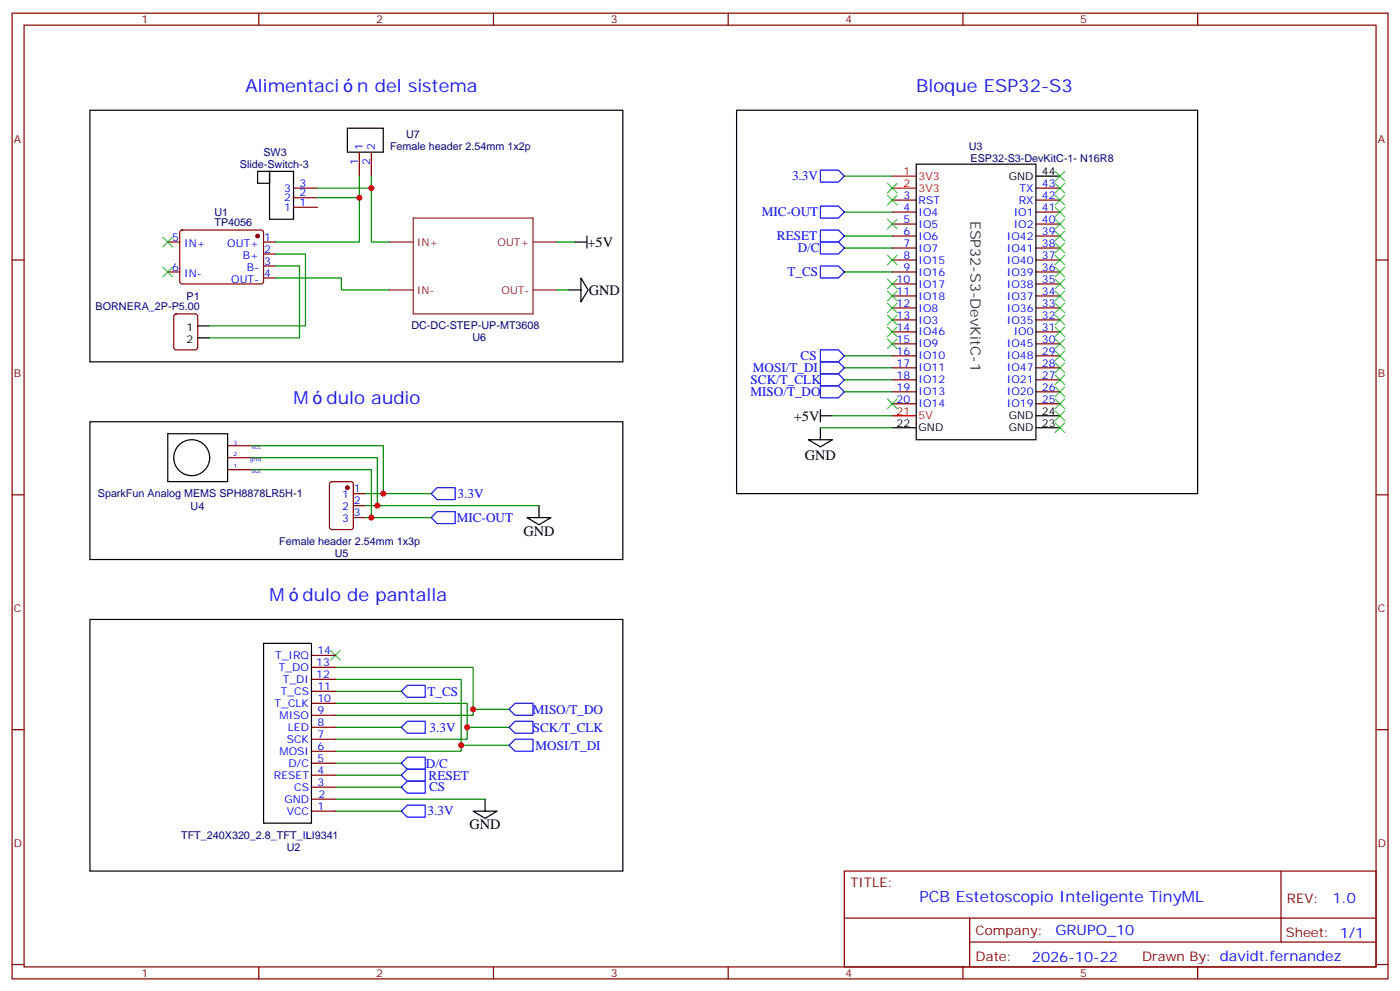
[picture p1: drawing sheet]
<svg xmlns="http://www.w3.org/2000/svg" width="412mm" height="292mm" viewBox="0 0 412 292" stroke-linecap="round" stroke-linejoin="round" font-family="sans-serif">
<g fill="none" stroke="#870000" stroke-width=".35">
<path d="M3.6 3.9h405.3v284.3h-405.3zM7.1 7.4h398.3v277.3h-398.3zM76.2 3.9v3.5M145.4 3.9v3.5M214.5 3.9v3.5M283.7 3.9v3.5M352.8 3.9v3.5M86.5 55.4h7M86.5 58.2h7M105.9 44.8v7.1M109.4 44.8v7.1M262.9 58.9h7"/>
<path d="M305.2 58.9h7M305.2 55.4h7M3.6 76.6h3.5M49.4 71.3h3.6M53.2 67.9l.5-.2 23.5 .1 .4 .6v14.8l-.7 .4-23.5-.1-.4-.6v-14.5zM77.6 71.3h3.6M77.6 74.8h3.6M77.6 78.3h3.6M86.5 61h7M262.9 76.6h7M262.9 62.4h7M262.9 66h7"/>
<path d="M262.9 69.5h7M262.9 73h7M305.2 76.6h7M305.2 62.4h7M305.2 66h7M305.2 69.5h7M305.2 73h7M405.4 76.6h3.5M49.4 80.1h3.6M51.4 92.6l.5-.2h5.6l.7 .5v9.4l-.4 .7h-5.9l-.7-.5v-9.4zM77.6 81.8h3.6M262.9 80.1h7"/>
<path d="M262.9 83.6h7M262.9 87.1h7M262.9 90.7h7M262.9 94.2h7M262.9 97.7h7M305.2 80.1h7M305.2 83.6h7M305.2 87.1h7M305.2 90.7h7M305.2 94.2h7M305.2 97.7h7M262.9 101.2h7"/>
<path d="M262.9 104.8h7M262.9 108.3h7M262.9 111.8h7M262.9 115.4h7M262.9 118.9h7M305.2 101.2h7M305.2 104.8h7M305.2 108.3h7M305.2 111.8h7M305.2 115.4h7M305.2 118.9h7M67.1 138.3h7"/>
<path d="M67.1 134.8h7M67.1 131.2h7M3.6 145.7h3.5M97.3 142l.5-.2h5.6l.6 .4 .1 13-.5 .7h-5.8l-.7-.4-.1-13zM104.1 145.3h3.5M104.1 148.9h3.5M104.1 152.4h3.5M405.4 145.7h3.5M91.8 196.5h7M91.8 193h7M3.6 214.8h3.5M91.8 217.7h7"/>
<path d="M91.8 214.1h7M91.8 210.6h7M91.8 207.1h7M91.8 203.6h7M91.8 200h7M405.4 214.8h3.5M91.8 238.8h7M91.8 235.3h7M91.8 231.8h7M91.8 228.2h7M91.8 224.7h7M91.8 221.2h7"/>
<path d="M248.7 256.5h156.7v28.2h-156.7zM377.4 256.5v20.9M248.8 270.3h156.4M285.7 277.4h119.5M285.7 270.3v14.1M3.6 284h3.5M76.2 284.7v3.5M145.4 284.7v3.5M214.5 284.7v3.5M283.7 284.7v3.5M352.8 284.7v3.5M405.4 284h3.5"/>
</g>
<g fill="none" stroke="#000" stroke-width=".35">
<path d="M26.5 32.5h157v74h-157zM102.3 37.7h10.6v7.1h-10.6zM217 32.5h135.8v112.8h-135.8zM75.9 50.4h3.5v3.6h-3.5zM79.4 50.4h7.1v14.2h-7.1zM269.9 48.3h35.3v81.2h-35.3zM305.2 51.9h7M169.4 71.3h3.5M172.9 69.5v3.5M58.2 96h3.6M58.2 99.5h3.6M167.6 85.4h3.5"/>
<path d="M171.1 81.8l2.1 3.6-2.1 3.5zM26.5 124.2h157v40.5h-157zM49.4 127.7h17.7v14.1h-17.7zM238.2 129.5h7l-3.5 2.1zM241.7 122.4h3.5M241.7 120.6v3.6M241.7 125.9v3.6M262.9 125.9h7M305.2 125.9h7M305.2 122.4h7M155.3 152.4h7l-3.5 2.1zM158.8 148.9v3.5"/>
<path d="M26.5 182.4h157v74.1h-157zM77.6 189.4h14.2v53h-14.2zM139.4 238.8h7l-3.5 2.1zM142.9 235.3v3.5"/>
<circle cx="56.5" cy="134.8" r="5.3"/>
</g>
<g fill="#870000" stroke="#870000" stroke-width=".35">
<circle cx="75.9" cy="69.5" r=".53"/>
<circle cx="102.3" cy="143.6" r=".53"/>
</g>
<g fill="none" stroke="#008700" stroke-width=".35">
<path d="M93.5 55.4h15.9M93.5 58.2h12.4M105.9 51.9v19.4h-24.7M109.4 51.9v19.4h5.3M248.7 51.9h14.2M81.2 74.8h8.8v21.2h-28.2M81.2 78.3h7v21.2h-26.4M164.1 71.3h5.3M248.7 62.4h14.2M248.7 69.5h14.2M248.7 73h14.2M81.2 81.8h19.4v3.6h14.1"/>
<path d="M164.1 85.4h3.5M248.7 80.1h14.2M248.7 104.8h14.2M248.7 108.3h14.2M248.7 111.8h14.2M248.7 115.4h14.2M74.1 138.3h35.3v14.1M74.1 134.8h37.1v14.1M74.1 131.2h38.8v14.1M241.7 125.9h21.2M245.2 122.4h17.7M107.6 145.3h19.4"/>
<path d="M107.6 148.9h51.2M107.6 152.4h19.4M98.8 196.5h40.6v12.3M98.8 200h37.1v19.4M98.8 207.1h38.8v7M98.8 214.1h19.4M98.8 203.6h19.4M150 219.4h-14.1v1.8h-37.1M150 214.1h-12.4v3.6h-38.8M150 208.8h-10.6v1.8h-40.6M98.8 235.3h44.1M98.8 238.8h19.4"/>
<path d="M98.8 231.8h19.4M98.8 228.2h19.4M98.8 224.7h19.4"/>
</g>
<path d="M262.9 51.9h7M262.9 55.4h7M262.9 122.4h7" fill="none" stroke="#f00" stroke-width=".35"/>
<g fill="none" stroke="#00f" stroke-width=".35">
<path d="M241.7 50.1h5.3l1.7 1.8-1.7 1.7h-5.3zM241.7 60.7h5.3l1.7 1.7-1.7 1.8h-5.3zM241.7 67.7h5.3l1.7 1.8-1.7 1.8h-5.3zM241.7 71.3h5.3l1.7 1.7-1.7 1.8h-5.3zM241.7 78.3h5.3l1.7 1.8-1.7 1.7h-5.3zM241.7 103h5.3l1.7 1.8-1.7 1.7h-5.3zM241.7 106.5h5.3l1.7 1.8-1.7 1.8h-5.3zM241.7 110.1h5.3l1.7 1.7-1.7 1.8h-5.3zM241.7 113.6h5.3l1.7 1.8-1.7 1.7h-5.3zM128.8 143.6h5.3v3.5h-5.3l-1.8-1.8zM128.8 150.6h5.3v3.6h-5.3l-1.8-1.8zM120 212.4h5.3v3.5h-5.3l-1.8-1.8z"/>
<path d="M120 201.8h5.3v3.5h-5.3l-1.8-1.7zM151.7 217.7h5.3v3.5h-5.3l-1.7-1.8zM151.7 212.4h5.3v3.5h-5.3l-1.7-1.8zM151.7 207.1h5.3v3.5h-5.3l-1.7-1.8zM120 237.1h5.3v3.5h-5.3l-1.8-1.8zM120 230h5.3v3.5h-5.3l-1.8-1.7zM120 226.5h5.3v3.5h-5.3l-1.8-1.8zM120 223h5.3v3.5h-5.3l-1.8-1.8z"/>
</g>
<g fill="none" stroke="#3c3" stroke-width=".35">
<path d="M261.4 57.5l2.9 2.8M261.4 54l2.9 2.8M264.3 57.5l-2.9 2.8M264.3 54l-2.9 2.8M310.8 50.4l2.9 2.9M310.8 54l2.9 2.8M310.8 57.5l2.9 2.8M313.7 50.4l-2.9 2.9M313.7 54l-2.9 2.8M313.7 57.5l-2.9 2.8M48 69.8l2.8 2.9M48 78.7l2.8 2.8"/>
<path d="M50.8 69.8l-2.8 2.9M50.8 78.7l-2.8 2.8M261.4 64.6l2.9 2.8M261.4 75.1l2.9 2.9M264.3 64.6l-2.9 2.8M264.3 75.1l-2.9 2.9M310.8 61l2.9 2.9M310.8 64.6l2.9 2.8M310.8 68.1l2.9 2.8M310.8 71.6l2.9 2.8M310.8 75.1l2.9 2.9M310.8 78.7l2.9 2.8"/>
<path d="M313.7 61l-2.9 2.9M313.7 64.6l-2.9 2.8M313.7 68.1l-2.9 2.8M313.7 71.6l-2.9 2.8M313.7 75.1l-2.9 2.9M313.7 78.7l-2.9 2.8M261.4 82.2l2.9 2.8M261.4 85.7l2.9 2.8M261.4 89.3l2.9 2.8M261.4 92.8l2.9 2.8M261.4 96.3l2.9 2.8M261.4 99.8l2.9 2.9"/>
<path d="M264.3 82.2l-2.9 2.8M264.3 85.7l-2.9 2.8M264.3 89.3l-2.9 2.8M264.3 92.8l-2.9 2.8M264.3 96.3l-2.9 2.8M264.3 99.8l-2.9 2.9M310.8 82.2l2.9 2.8M310.8 85.7l2.9 2.8M310.8 89.3l2.9 2.8M310.8 92.8l2.9 2.8M310.8 96.3l2.9 2.8M310.8 99.8l2.9 2.9"/>
<path d="M313.7 82.2l-2.9 2.8M313.7 85.7l-2.9 2.8M313.7 89.3l-2.9 2.8M313.7 92.8l-2.9 2.8M313.7 96.3l-2.9 2.8M313.7 99.8l-2.9 2.9M261.4 117.5l2.9 2.8M264.3 117.5l-2.9 2.8M310.8 103.4l2.9 2.8M310.8 106.9l2.9 2.8M310.8 110.4l2.9 2.8M310.8 113.9l2.9 2.9"/>
<path d="M310.8 117.5l2.9 2.8M313.7 103.4l-2.9 2.8M313.7 106.9l-2.9 2.8M313.7 110.4l-2.9 2.8M313.7 113.9l-2.9 2.9M313.7 117.5l-2.9 2.8M310.8 121l2.9 2.8M310.8 124.5l2.9 2.9M313.7 121l-2.9 2.8M313.7 124.5l-2.9 2.9M97.4 191.6l2.8 2.8M100.2 191.6l-2.8 2.8"/>
</g>
<path d="M114.7 71.3h7M121.7 64.2h35.3v28.2h-35.3zM157 71.3h7.1M114.7 85.4h7M157 85.4h7.1" fill="none" stroke="#8c2424" stroke-width=".35"/>
<g fill="#c00">
<circle cx="135.9" cy="219.4" r=".88"/>
<circle cx="137.6" cy="214.1" r=".88"/>
<circle cx="139.4" cy="208.8" r=".88"/>
<circle cx="111.2" cy="148.9" r=".88"/>
<circle cx="112.9" cy="145.3" r=".88"/>
<circle cx="109.4" cy="55.4" r=".88"/>
<circle cx="105.9" cy="58.2" r=".88"/>
<circle cx="109.4" cy="152.4" r=".88"/>
</g>
<g font-size="5.3" fill="#00f">
<text x="72.4" y="27.2">Alimentaci</text>
<text x="105.3" y="27.2">n del sistema</text>
<text x="269.9" y="27.2">Bloque ESP32-S3</text>
<text x="86.5" y="118.9">M</text>
<text x="96.2" y="118.9">dulo audio</text>
<text x="79.4" y="177.1">M</text>
<text x="89.2" y="177.1">dulo de pantalla</text>
</g>
<text font-size="4.6" fill="#00f" x="270.8" y="265.5">PCB Estetoscopio Inteligente TinyML</text>
<text font-size="4.2" fill="#333" x="285.9" y="64.9" transform="rotate(90 285.9 64.9)">ESP32-S3-DevKitC-1</text>
<g font-size="4.2">
<text x="173.1" y="72.7">+5V</text>
<text x="173.5" y="86.8">GND</text>
<text x="233.9" y="123.8">+5V</text>
<text x="237.1" y="135.5">GND</text>
<text x="154.2" y="157.7">GND</text>
<text x="138.3" y="244.1">GND</text>
</g>
<g font-size="4.2" fill="#00f">
<text x="392.5" y="265.7">1.0</text>
<text x="310.9" y="275.3">GRUPO_10</text>
<text x="304" y="283.1">2026-10-22</text>
</g>
<g font-size="3.9" fill="#00f">
<text x="233.3" y="53.1">3.3V</text>
<text x="224.5" y="63.7">MIC-OUT</text>
<text x="228.9" y="70.8">RESET</text>
<text x="235" y="74.3">D/C</text>
<text x="232" y="81.3">T_CS</text>
<text x="235.9" y="106">CS</text>
<text x="221.1" y="113.1">SCK/T_CLK</text>
<text x="221.8" y="109.6">MOSI/T_DI</text>
<text x="221.1" y="116.6">MISO/T_DO</text>
<text x="134.8" y="146.6">3.3V</text>
<text x="134.6" y="153.7">MIC-OUT</text>
<text x="126" y="204.8">T_CS</text>
<text x="126.6" y="215.4">3.3V</text>
<text x="157" y="215.4">SCK/T_CLK</text>
<text x="157" y="210.1">MISO/T_DO</text>
<text x="157.8" y="220.7">MOSI/T_DI</text>
<text x="125.5" y="226">D/C</text>
<text x="126.3" y="229.5">RESET</text>
<text x="126.4" y="233">CS</text>
<text x="126" y="240.1">3.3V</text>
</g>
<g font-size="3.9" fill="#800">
<text x="250.5" y="261.1">TITLE:</text>
<text x="379.1" y="265.7">REV:</text>
<text x="287.4" y="275.3">Company:</text>
<text x="378.8" y="275.9">Sheet: 1/1</text>
<text x="287.4" y="282.9">Date:</text>
<text x="336.5" y="283">Drawn By: davidt.fernandez</text>
</g>
<g font-size="3.2" fill="#800">
<text x="41.7" y="6.9">1</text>
<text x="110.8" y="6.9">2</text>
<text x="180" y="6.9">3</text>
<text x="249.1" y="6.9">4</text>
<text x="318.2" y="6.9">5</text>
<text x="4.1" y="42">A</text>
<text x="405.9" y="42">A</text>
<text x="4.1" y="111.1">B</text>
<text x="405.9" y="111.1">B</text>
<text x="4.1" y="180.3">C</text>
<text x="405.9" y="180.3">C</text>
<text x="4.1" y="249.4">D</text>
<text x="405.9" y="249.4">D</text>
<text x="41.7" y="287.7">1</text>
<text x="110.8" y="287.7">2</text>
<text x="180" y="287.7">3</text>
<text x="249.1" y="287.7">4</text>
<text x="318.2" y="287.7">5</text>
</g>
<g font-size="3.2" fill="#000080">
<text x="119.6" y="40.7">U7</text>
<text x="77.6" y="46">SW3</text>
<text x="114.9" y="44.2">Female header 2.54mm 1x2p</text>
<text x="285.4" y="44.2">U3</text>
<text x="285.9" y="47.6">ESP32-S3-DevKitC-1- N16R8</text>
<text x="70.7" y="49.5">Slide-Switch-3</text>
<text x="63.2" y="63.5">U1</text>
<text x="63.2" y="66.7">TP4056</text>
<text x="55" y="88.4">P1</text>
<text x="28.2" y="91.4">BORNERA_2P-P5.00</text>
<text x="121.2" y="97">DC-DC-STEP-UP-MT3608</text>
<text x="139.2" y="100.5">U6</text>
<text x="28.8" y="146.5">SparkFun Analog MEMS SPH8878LR5H-1</text>
<text x="56.1" y="150.1">U4</text>
<text x="82.3" y="160.6">Female header 2.54mm 1x3p</text>
<text x="98.6" y="164.1">U5</text>
<text x="53.4" y="246.9">TFT_240X320_2.8_TFT_ILI9341</text>
<text x="84.5" y="250.6">U2</text>
</g>
<g font-size="3.2" fill="#00f">
<text x="106.9" y="44.1" transform="rotate(-90 106.9 44.1)">1</text>
<text x="110.5" y="44.1" transform="rotate(-90 110.5 44.1)">2</text>
<text x="105.5" y="48.6" transform="rotate(-90 105.5 48.6)">1</text>
<text x="109" y="48.6" transform="rotate(-90 109 48.6)">2</text>
<text x="83.7" y="56.4">3</text>
<text x="83.7" y="59.3">2</text>
<text x="88.2" y="55">3</text>
<text x="88.2" y="57.9">2</text>
<text x="266.1" y="58.6">3</text>
<text x="270.6" y="60">RST</text>
<text x="300.1" y="60">RX</text>
<text x="300.4" y="56.4">TX</text>
<text x="307" y="58.6">42</text>
<text x="307" y="55">43</text>
<text x="83.7" y="62.1">1</text>
<text x="88.2" y="60.7">1</text>
<text x="266.1" y="62.1">4</text>
<text x="266.1" y="65.6">5</text>
<text x="270.6" y="63.5">IO4</text>
<text x="298.6" y="63.5">IO1</text>
<text x="307" y="65.6">40</text>
<text x="307" y="62.1">41</text>
<text x="50.8" y="70.9">5</text>
<text x="77.8" y="70.9">1</text>
<text x="266.1" y="69.1">6</text>
<text x="270.6" y="67">IO5</text>
<text x="270.6" y="70.6">IO6</text>
<text x="296.6" y="70.6">IO42</text>
<text x="298.6" y="67">IO2</text>
<text x="307" y="69.1">39</text>
<text x="54.3" y="72.7">IN+</text>
<text x="67" y="72.7">OUT+</text>
<text x="71.6" y="76.2">B+</text>
<text x="77.8" y="74.4">2</text>
<text x="77.8" y="78">3</text>
<text x="266.1" y="72.7">7</text>
<text x="266.1" y="76.2">8</text>
<text x="270.6" y="74.1">IO7</text>
<text x="270.6" y="77.6">IO15</text>
<text x="296.6" y="77.6">IO40</text>
<text x="296.6" y="74.1">IO41</text>
<text x="307" y="76.2">37</text>
<text x="307" y="72.7">38</text>
<text x="50.8" y="79.7">6</text>
<text x="54.3" y="81.5">IN-</text>
<text x="68.1" y="83.3">OUT-</text>
<text x="72.7" y="79.7">B-</text>
<text x="77.8" y="81.5">4</text>
<text x="264.1" y="83.3">10</text>
<text x="266.1" y="79.7">9</text>
<text x="270.6" y="81.1">IO16</text>
<text x="296.6" y="81.1">IO39</text>
<text x="307" y="83.3">35</text>
<text x="307" y="79.7">36</text>
<text x="264.1" y="86.8">11</text>
<text x="270.6" y="84.7">IO17</text>
<text x="270.6" y="88.2">IO18</text>
<text x="296.6" y="88.2">IO37</text>
<text x="296.6" y="84.7">IO38</text>
<text x="307" y="86.8">34</text>
<text x="264.1" y="90.3">12</text>
<text x="264.1" y="93.8">13</text>
<text x="270.6" y="91.7">IO8</text>
<text x="270.6" y="95.2">IO3</text>
<text x="296.6" y="95.2">IO35</text>
<text x="296.6" y="91.7">IO36</text>
<text x="307" y="93.8">32</text>
<text x="307" y="90.3">33</text>
<text x="264.1" y="97.4">14</text>
<text x="264.1" y="100.9">15</text>
<text x="270.6" y="98.8">IO46</text>
<text x="298.6" y="98.8">IO0</text>
<text x="307" y="100.9">30</text>
<text x="307" y="97.4">31</text>
<text x="264.1" y="104.4">16</text>
<text x="264.1" y="107.9">17</text>
<text x="270.6" y="102.3">IO9</text>
<text x="270.6" y="105.8">IO10</text>
<text x="296.6" y="105.8">IO48</text>
<text x="296.6" y="102.3">IO45</text>
<text x="307" y="107.9">28</text>
<text x="307" y="104.4">29</text>
<text x="264.1" y="111.5">18</text>
<text x="270.6" y="109.4">IO11</text>
<text x="270.6" y="112.9">IO12</text>
<text x="296.6" y="112.9">IO21</text>
<text x="296.6" y="109.4">IO47</text>
<text x="307" y="111.5">27</text>
<text x="264.1" y="115">19</text>
<text x="264.1" y="118.5">20</text>
<text x="270.6" y="116.4">IO13</text>
<text x="270.6" y="119.9">IO14</text>
<text x="296.6" y="119.9">IO19</text>
<text x="296.6" y="116.4">IO20</text>
<text x="307" y="118.5">25</text>
<text x="307" y="115">26</text>
<text x="100.8" y="146.8">1</text>
<text x="104.3" y="145">1</text>
<text x="104.3" y="148.5">2</text>
<text x="100.8" y="150.3">2</text>
<text x="100.8" y="153.8">3</text>
<text x="104.3" y="152">3</text>
<text x="81" y="194">T_IRQ</text>
<text x="82.1" y="197.6">T_DO</text>
<text x="93.2" y="196.1">13</text>
<text x="93.5" y="192.6">14</text>
<text x="83.3" y="201.1">T_DI</text>
<text x="93.2" y="199.7">12</text>
<text x="93.5" y="203.2">11</text>
<text x="80.9" y="208.1">T_CLK</text>
<text x="82.7" y="204.6">T_CS</text>
<text x="93.5" y="206.7">10</text>
<text x="82.4" y="211.7">MISO</text>
<text x="84.8" y="215.2">LED</text>
<text x="93.5" y="213.8">8</text>
<text x="93.5" y="210.3">9</text>
<text x="84.5" y="218.7">SCK</text>
<text x="93.5" y="220.8">6</text>
<text x="93.5" y="217.3">7</text>
<text x="82.4" y="222.2">MOSI</text>
<text x="84.9" y="225.8">D/C</text>
<text x="93.5" y="227.9">4</text>
<text x="93.5" y="224.4">5</text>
<text x="80.7" y="229.3">RESET</text>
<text x="86.7" y="232.8">CS</text>
<text x="93.5" y="231.4">3</text>
<text x="83.8" y="236.4">GND</text>
<text x="84.5" y="239.9">VCC</text>
<text x="93.5" y="238.5">1</text>
<text x="93.9" y="234.9">2</text>
</g>
<g font-size="3.2" fill="#f00">
<text x="266.1" y="51.5">1</text>
<text x="270.6" y="52.9">3V3</text>
<text x="266.1" y="55">2</text>
<text x="270.6" y="56.4">3V3</text>
<text x="264.1" y="122.1">21</text>
<text x="270.6" y="123.5">5V</text>
</g>
<g font-size="3.2">
<text x="297.2" y="52.9">GND</text>
<text x="307" y="51.5">44</text>
<text x="54.9" y="97.4">1</text>
<text x="54.9" y="100.9">2</text>
<text x="264.1" y="125.6">22</text>
<text x="297.2" y="123.5">GND</text>
<text x="307" y="125.6">23</text>
<text x="307" y="122.1">24</text>
<text x="270.6" y="127">GND</text>
<text x="297.2" y="127">GND</text>
</g>
<g font-size="3.2" fill="#8d2323">
<text x="122.8" y="72.3">IN+</text>
<text x="146.6" y="72.3">OUT+</text>
<text x="122.8" y="86.4">IN-</text>
<text x="147.7" y="86.4">OUT-</text>
</g>
<g font-size="1.8" fill="#00f">
<text x="68.8" y="130.9">3</text>
<text x="68.8" y="137.9">1</text>
<text x="68.8" y="134.4">2</text>
<text x="73.6" y="135.8">gnd</text>
<text x="74.1" y="132.3">vcc</text>
<text x="74.1" y="139.3">out</text>
</g>
</svg>
